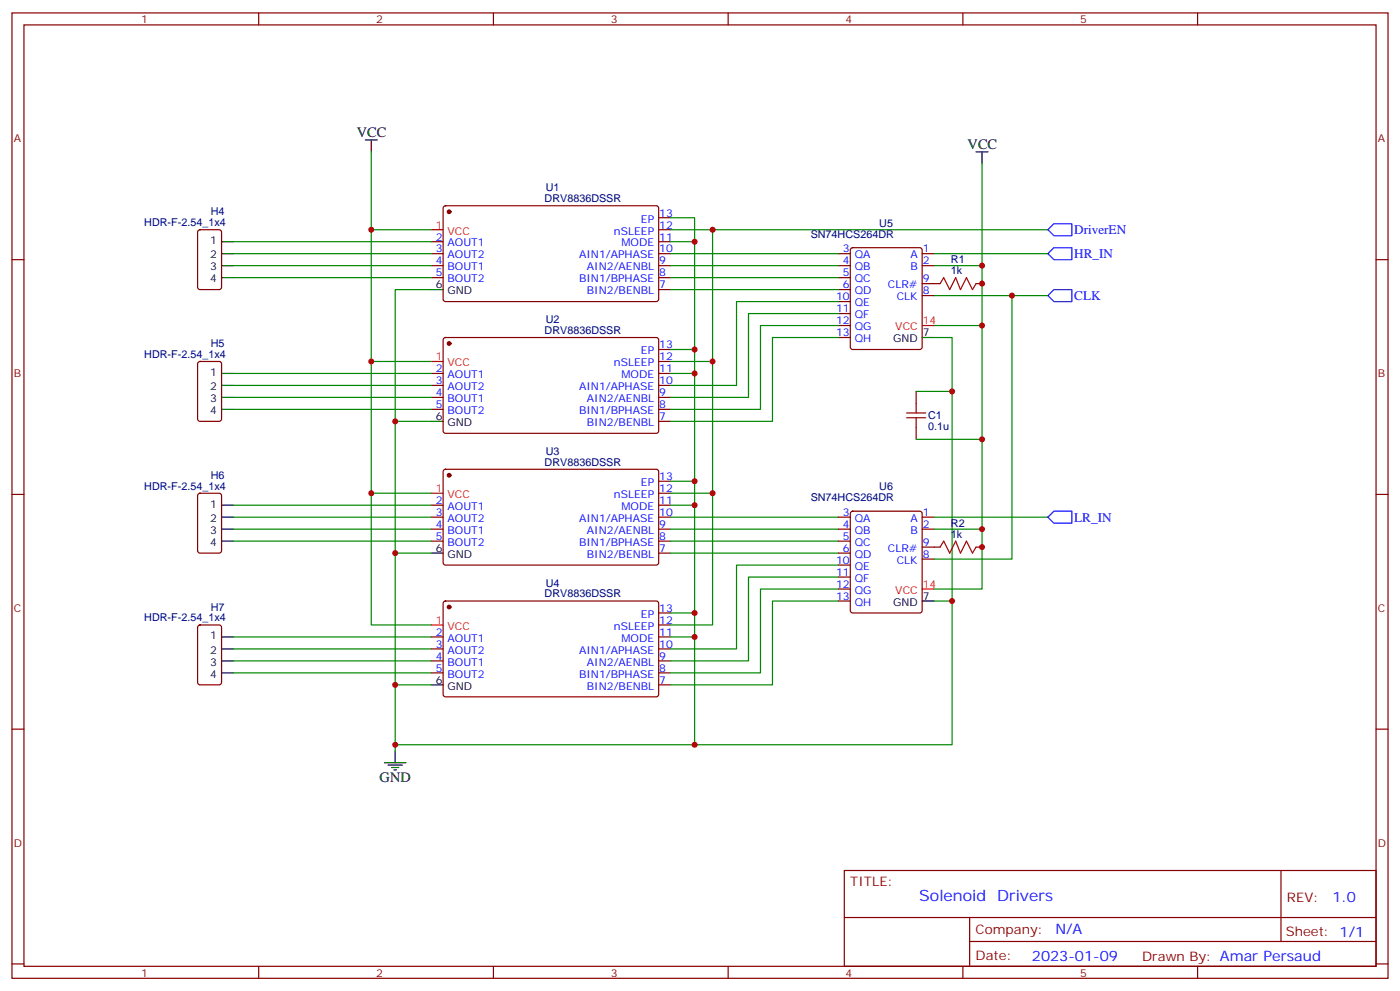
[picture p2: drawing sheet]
<svg xmlns="http://www.w3.org/2000/svg" width="412mm" height="292mm" viewBox="0 0 412 292" stroke-linecap="round" stroke-linejoin="round" font-family="sans-serif">
<g fill="none" stroke="#870000" stroke-width=".35">
<path d="M3.5 3.8h405.4v284.3h-405.4zM7.1 7.3h398.2v277.3h-398.2zM76.2 3.8v3.5M145.3 3.8v3.5M214.5 3.8v3.5M283.6 3.8v3.5M352.8 3.8v3.5M3.5 76.5h3.6M58.4 67.9l.5-.2h5.7l.6 .4 .1 16.5-.5 .6-5.9 .1-.6-.5-.1-16.4zM127 71.2h3.5M127 74.7h3.5M127 78.2h3.5"/>
<path d="M130.8 60.8l.4-.2 62.4 .1 .4 .6v27.1l-.7 .4h-62.3l-.5-.7v-26.8zM194 71.2h3.6M194 74.7h3.6M194 78.2h3.6M194 67.7h3.6M194 64.1h3.6M246.9 74.7h3.6M246.9 78.2h3.6M250.7 73.2l.5-.2h19.7l.5 .2 .2 .5v28.5l-.2 .5-.5 .2h-19.7l-.5-.2-.2-.5v-28.5zM271.6 74.7h3.6M271.6 78.2h3.6M405.3 76.5h3.6"/>
<path d="M127 81.8h3.5M130.8 99.6l.4-.2 62.4 .1 .4 .6v27.1l-.7 .4h-62.3l-.5-.7v-26.8zM194 81.8h3.6M194 85.3h3.6M246.9 81.8h3.6M246.9 85.3h3.6M246.9 88.8h3.6M246.9 92.4h3.6M246.9 95.9h3.6M246.9 99.4h3.6M271.6 87.1h3.6M271.6 83.5h5.3"/>
<path d="M287.5 83.5h1.8M58.4 106.7l.5-.2h5.7l.6 .4 .1 16.5-.5 .7h-5.9l-.6-.5-.1-16.4zM127 110h3.5M127 113.5h3.5M127 117.1h3.5M194 110h3.6M194 113.5h3.6M194 117.1h3.6M194 106.5h3.6M194 102.9h3.6M269.9 115.3v3.5M127 120.6h3.5"/>
<path d="M130.8 138.4l.4-.2 62.4 .1 .4 .6v27.1l-.7 .4h-62.3l-.5-.7v-26.8zM194 120.6h3.6M194 124.1h3.6M269.9 125.9v3.5M3.5 145.6h3.6M58.4 145.5l.5-.2h5.7l.6 .4 .1 16.5-.5 .7h-5.9l-.6-.4-.1-16.5zM127 148.8h3.5M127 152.3h3.5M127 155.9h3.5M127 159.4h3.5M194 148.8h3.6M194 152.3h3.6"/>
<path d="M194 155.9h3.6M194 159.4h3.6M194 145.3h3.6M194 141.7h3.6M246.9 152.3h3.6M246.9 155.9h3.6M246.9 159.4h3.6M250.7 150.8l.5-.2h19.7l.5 .2 .2 .5v28.5l-.2 .5-.5 .3h-19.7l-.5-.3-.2-.5v-28.5zM271.6 152.3h3.6M271.6 155.9h3.6M405.3 145.6h3.6M130.8 177.2l.4-.2 62.4 .1 .4 .6v27.1l-.7 .4h-62.3l-.5-.7v-26.8z"/>
<path d="M194 162.9h3.6M246.9 162.9h3.6M246.9 166.4h3.6M246.9 170h3.6M246.9 173.5h3.6M246.9 177h3.6M271.6 164.7h3.6M271.6 161.1h5.3M287.5 161.1h1.8M58.4 184.3l.5-.2h5.7l.6 .4 .1 16.5-.5 .7h-5.9l-.6-.4-.1-16.5zM127 187.6h3.5M127 191.1h3.5"/>
<path d="M127 194.7h3.5M127 198.2h3.5M194 187.6h3.6M194 191.1h3.6M194 194.7h3.6M194 198.2h3.6M194 184.1h3.6M194 180.6h3.6M3.5 214.8h3.6M194 201.7h3.6M405.3 214.8h3.6M248.7 256.4h156.6v28.2h-156.6z"/>
<path d="M377.3 256.4v20.9M248.7 270.2h156.5M285.6 277.3h119.6M285.6 270.2v14.2M3.5 283.9h3.6M76.2 284.6v3.5M145.3 284.6v3.5M214.5 284.6v3.5M283.6 284.6v3.5M352.8 284.6v3.5M405.3 283.9h3.6"/>
</g>
<g fill="#870000" stroke="#870000" stroke-width=".35">
<circle cx="132.3" cy="62.4" r=".53"/>
<circle cx="132.3" cy="101.2" r=".53"/>
<circle cx="132.3" cy="140" r=".53"/>
<circle cx="132.3" cy="178.8" r=".53"/>
</g>
<path d="M127 67.7h3.5M271.6 95.9h3.6M127 106.5h3.5M127 145.3h3.5M271.6 173.5h3.6M127 184.1h3.5" fill="none" stroke="#f00" stroke-width=".35"/>
<g fill="none" stroke="#000" stroke-width=".35">
<path d="M107.6 41.2h3.5M109.4 41.2v3.5M287.5 44.7h3.5M289.3 44.7v3.6M65.3 71.2h3.5M65.3 74.7h3.5M65.3 78.2h3.5M65.3 81.8h3.5M127 85.3h3.5M271.6 99.4h3.6M65.3 110h3.5M65.3 113.5h3.5"/>
<path d="M65.3 117.1h3.5M65.3 120.6h3.5M127 124.1h3.5M65.3 148.8h3.5M65.3 152.3h3.5M65.3 155.9h3.5M65.3 159.4h3.5M127 162.9h3.5M271.6 177h3.6M65.3 187.6h3.5M65.3 191.1h3.5M65.3 194.7h3.5"/>
<path d="M65.3 198.2h3.5M127 201.7h3.5M113.2 224.6h6.4M114.3 225.4h4.2M115.4 226.1h2.1M116.1 226.8h.7M116.4 221.1v3.5"/>
</g>
<g fill="none" stroke="#008700" stroke-width=".35">
<path d="M109.4 44.7v23h17.6M289.3 48.3v47.6M68.8 71.2h58.2M68.8 74.7h58.2M68.8 78.2h58.2M109.4 67.7v116.4h17.6M197.6 64.1h7v155.3h-88.2M197.6 67.7h12.3v38.8h-12.3M197.6 71.2h7M197.6 74.7h49.3M197.6 78.2h49.3M209.9 67.7h98.8"/>
<path d="M275.2 74.7h33.5M275.2 78.2h14.1M68.8 81.8h58.2M127 85.3h-10.6v135.8M197.6 81.8h49.3M197.6 85.3h49.3M246.9 88.8h-29.9v24.7h-19.4M246.9 92.4h-26.4v24.7h-22.9M246.9 95.9h-22.9v24.7h-26.4M246.9 99.4h-19.4v24.7h-29.9M275.2 99.4h5.3v77.6h-5.3M275.2 95.9h14.1v77.6h-14.1"/>
<path d="M275.2 87.1h33.5M298.1 87.1v77.6h-22.9M68.8 110h58.2M68.8 117.1h58.2M68.8 113.5h58.2M109.4 106.5h17.6M197.6 102.9h7M197.6 110h7M209.9 106.5v38.8h-12.3M269.9 115.3h10.6M68.8 120.6h58.2M116.4 124.1h10.6"/>
<path d="M269.9 129.4h19.4M68.8 148.8h58.2M68.8 159.4h58.2M68.8 155.9h58.2M68.8 152.3h58.2M109.4 145.3h17.6M197.6 141.7h7M197.6 148.8h7M197.6 159.4h49.3M197.6 155.9h49.3M197.6 152.3h49.3M209.9 145.3v38.8h-12.3"/>
<path d="M275.2 155.9h14.1M275.2 152.3h33.5M116.4 162.9h10.6M197.6 162.9h49.3M246.9 177h-19.4v24.7h-29.9M246.9 173.5h-22.9v24.7h-26.4M246.9 170h-26.4v24.7h-22.9M246.9 166.4h-29.9v24.7h-19.4M280.5 177v42.4h-75.9M68.8 187.6h58.2M68.8 194.7h58.2M68.8 191.1h58.2"/>
<path d="M68.8 198.2h58.2M197.6 180.6h7M197.6 187.6h7M116.4 201.7h10.6"/>
</g>
<path d="M310.4 65.9h5.3v3.5h-5.3l-1.7-1.7zM310.4 73h5.3v3.5h-5.3l-1.7-1.8zM308.7 87.1l1.7-1.8h5.3v3.5h-5.3zM308.7 152.3l1.7-1.7h5.3v3.5h-5.3z" fill="none" stroke="#00f" stroke-width=".35"/>
<path d="M276.9 83.5l1.1-1.7 1.8 3.5 1.7-3.5 1.4 3.5 1.8-3.5 1.8 3.5 1-1.8M269.9 118.8v2.8M267.1 123h5.6M267.1 121.6h5.6M269.9 123v2.9M276.9 161.1l1.1-1.7 1.8 3.5 1.7-3.5 1.4 3.5 1.8-3.5 1.8 3.5 1-1.8" fill="none" stroke="#a10000" stroke-width=".35"/>
<g fill="#c00">
<circle cx="109.4" cy="67.7" r=".88"/>
<circle cx="109.4" cy="145.3" r=".88"/>
<circle cx="109.4" cy="106.5" r=".88"/>
<circle cx="116.4" cy="124.1" r=".88"/>
<circle cx="116.4" cy="162.9" r=".88"/>
<circle cx="116.4" cy="201.7" r=".88"/>
<circle cx="116.4" cy="219.4" r=".88"/>
<circle cx="204.6" cy="102.9" r=".88"/>
<circle cx="204.6" cy="141.7" r=".88"/>
<circle cx="204.6" cy="180.6" r=".88"/>
<circle cx="204.6" cy="187.6" r=".88"/>
<circle cx="204.6" cy="148.8" r=".88"/>
<circle cx="204.6" cy="110" r=".88"/>
<circle cx="204.6" cy="71.2" r=".88"/>
<circle cx="209.9" cy="106.5" r=".88"/>
<circle cx="209.9" cy="145.3" r=".88"/>
<circle cx="209.9" cy="67.7" r=".88"/>
<circle cx="204.6" cy="219.4" r=".88"/>
<circle cx="280.5" cy="177" r=".88"/>
<circle cx="289.3" cy="161.1" r=".88"/>
<circle cx="289.3" cy="95.9" r=".88"/>
<circle cx="289.3" cy="83.5" r=".88"/>
<circle cx="298.1" cy="87.1" r=".88"/>
<circle cx="289.3" cy="155.9" r=".88"/>
<circle cx="289.3" cy="78.2" r=".88"/>
<circle cx="280.5" cy="115.3" r=".88"/>
<circle cx="289.3" cy="129.4" r=".88"/>
</g>
<g font-size="4.6" fill="#00f">
<text x="270.8" y="265.4">Solenoid</text>
<text x="293.7" y="265.4">Drivers</text>
</g>
<g font-size="4.2">
<text x="105.1" y="40.5">VCC</text>
<text x="285" y="44">VCC</text>
<text x="111.8" y="230.3">GND</text>
</g>
<g font-size="4.2" fill="#00f">
<text x="392.5" y="265.7">1.0</text>
<text x="310.9" y="275.2">N/A</text>
<text x="304" y="283">2023-01-09</text>
</g>
<g font-size="3.9" fill="#00f">
<text x="316.4" y="69">DriverEN</text>
<text x="316.4" y="76">HR_IN</text>
<text x="316.4" y="88.4">CLK</text>
<text x="316.4" y="153.6">LR_IN</text>
</g>
<g font-size="3.9" fill="#800">
<text x="250.5" y="261">TITLE:</text>
<text x="379.1" y="265.7">REV:</text>
<text x="287.4" y="275.2">Company:</text>
<text x="378.7" y="275.8">Sheet: 1/1</text>
<text x="287.4" y="282.9">Date:</text>
<text x="336.4" y="282.9">Drawn By: Amar Persaud</text>
</g>
<g font-size="3.2" fill="#800">
<text x="41.6" y="6.8">1</text>
<text x="110.8" y="6.8">2</text>
<text x="179.9" y="6.8">3</text>
<text x="249.1" y="6.8">4</text>
<text x="318.2" y="6.8">5</text>
<text x="4.1" y="41.9">A</text>
<text x="405.9" y="41.9">A</text>
<text x="4.1" y="111.1">B</text>
<text x="405.9" y="111.1">B</text>
<text x="4.1" y="180.2">C</text>
<text x="405.9" y="180.2">C</text>
<text x="4.1" y="249.3">D</text>
<text x="405.9" y="249.3">D</text>
<text x="41.6" y="287.6">1</text>
<text x="110.8" y="287.6">2</text>
<text x="179.9" y="287.6">3</text>
<text x="249.1" y="287.6">4</text>
<text x="318.2" y="287.6">5</text>
</g>
<g font-size="3.2" fill="#000080">
<text x="160.4" y="59.5">DRV8836DSSR</text>
<text x="160.8" y="56.4">U1</text>
<text x="62.1" y="63.4">H4</text>
<text x="42.5" y="66.6">HDR-F-2.54_1x4</text>
<text x="238.8" y="70">SN74HCS264DR</text>
<text x="259" y="66.8">U5</text>
<text x="280.1" y="77.6">R1</text>
<text x="280.1" y="80.7">1k</text>
<text x="160.8" y="95.2">U2</text>
<text x="160.4" y="98.4">DRV8836DSSR</text>
<text x="42.5" y="105.4">HDR-F-2.54_1x4</text>
<text x="62.1" y="102.2">H5</text>
<text x="273.4" y="123.5">C1</text>
<text x="273.4" y="126.6">0.1u</text>
<text x="160.4" y="137.2">DRV8836DSSR</text>
<text x="160.8" y="134">U3</text>
<text x="62.1" y="141">H6</text>
<text x="42.5" y="144.2">HDR-F-2.54_1x4</text>
<text x="238.8" y="147.6">SN74HCS264DR</text>
<text x="259" y="144.4">U6</text>
<text x="280.1" y="155.2">R2</text>
<text x="280.1" y="158.3">1k</text>
<text x="160.8" y="172.8">U4</text>
<text x="62.1" y="179.8">H7</text>
<text x="160.4" y="176">DRV8836DSSR</text>
<text x="42.5" y="183">HDR-F-2.54_1x4</text>
</g>
<g font-size="3.2" fill="#00f">
<text x="188.8" y="65.5">EP</text>
<text x="194.2" y="63.8">13</text>
<text x="128.3" y="70.8">2</text>
<text x="180.9" y="69.1">nSLEEP</text>
<text x="194.2" y="70.8">11</text>
<text x="194.2" y="67.3">12</text>
<text x="128.3" y="74.4">3</text>
<text x="128.3" y="77.9">4</text>
<text x="131.8" y="72.6">AOUT1</text>
<text x="131.8" y="76.1">AOUT2</text>
<text x="170.6" y="76.1">AIN1/APHASE</text>
<text x="183.1" y="72.6">MODE</text>
<text x="194.2" y="77.9">9</text>
<text x="194.2" y="74.4">10</text>
<text x="248.3" y="74.4">3</text>
<text x="248.3" y="77.9">4</text>
<text x="251.8" y="76.1">QA</text>
<text x="268.2" y="76.1">A</text>
<text x="271.8" y="74.4">1</text>
<text x="271.8" y="77.9">2</text>
<text x="128.3" y="81.4">5</text>
<text x="131.8" y="79.7">BOUT1</text>
<text x="131.8" y="83.2">BOUT2</text>
<text x="170.6" y="83.2">BIN1/BPHASE</text>
<text x="172.9" y="79.7">AIN2/AENBL</text>
<text x="194.2" y="81.4">8</text>
<text x="248.3" y="81.4">5</text>
<text x="251.8" y="79.7">QB</text>
<text x="251.8" y="83.2">QC</text>
<text x="268.2" y="79.7">B</text>
<text x="271.8" y="83.2">9</text>
<text x="172.9" y="86.7">BIN2/BENBL</text>
<text x="194.2" y="84.9">7</text>
<text x="246.3" y="88.5">10</text>
<text x="248.3" y="84.9">6</text>
<text x="251.8" y="86.7">QD</text>
<text x="261.5" y="84.9">CLR#</text>
<text x="264.2" y="88.5">CLK</text>
<text x="271.8" y="86.7">8</text>
<text x="246.3" y="92">11</text>
<text x="246.3" y="95.5">12</text>
<text x="251.8" y="90.2">QE</text>
<text x="251.8" y="93.8">QF</text>
<text x="246.3" y="99.1">13</text>
<text x="251.8" y="97.3">QG</text>
<text x="251.8" y="100.8">QH</text>
<text x="180.9" y="107.9">nSLEEP</text>
<text x="188.8" y="104.4">EP</text>
<text x="194.2" y="106.1">12</text>
<text x="194.2" y="102.6">13</text>
<text x="128.3" y="109.6">2</text>
<text x="128.3" y="113.2">3</text>
<text x="131.8" y="111.4">AOUT1</text>
<text x="183.1" y="111.4">MODE</text>
<text x="194.2" y="113.2">10</text>
<text x="194.2" y="109.6">11</text>
<text x="128.3" y="116.7">4</text>
<text x="131.8" y="114.9">AOUT2</text>
<text x="131.8" y="118.5">BOUT1</text>
<text x="170.6" y="114.9">AIN1/APHASE</text>
<text x="172.9" y="118.5">AIN2/AENBL</text>
<text x="194.2" y="116.7">9</text>
<text x="128.3" y="120.2">5</text>
<text x="131.8" y="122">BOUT2</text>
<text x="170.6" y="122">BIN1/BPHASE</text>
<text x="172.9" y="125.5">BIN2/BENBL</text>
<text x="194.2" y="123.8">7</text>
<text x="194.2" y="120.2">8</text>
<text x="188.8" y="143.2">EP</text>
<text x="194.2" y="141.4">13</text>
<text x="128.3" y="148.4">2</text>
<text x="180.9" y="146.7">nSLEEP</text>
<text x="194.2" y="148.4">11</text>
<text x="194.2" y="144.9">12</text>
<text x="128.3" y="152">3</text>
<text x="128.3" y="155.5">4</text>
<text x="131.8" y="150.2">AOUT1</text>
<text x="131.8" y="153.7">AOUT2</text>
<text x="170.6" y="153.7">AIN1/APHASE</text>
<text x="183.1" y="150.2">MODE</text>
<text x="194.2" y="155.5">9</text>
<text x="194.2" y="152">10</text>
<text x="248.3" y="152">3</text>
<text x="248.3" y="155.5">4</text>
<text x="251.8" y="153.7">QA</text>
<text x="268.2" y="153.7">A</text>
<text x="271.8" y="152">1</text>
<text x="271.8" y="155.5">2</text>
<text x="128.3" y="159">5</text>
<text x="131.8" y="157.3">BOUT1</text>
<text x="131.8" y="160.8">BOUT2</text>
<text x="170.6" y="160.8">BIN1/BPHASE</text>
<text x="172.9" y="157.3">AIN2/AENBL</text>
<text x="194.2" y="159">8</text>
<text x="248.3" y="159">5</text>
<text x="251.8" y="157.3">QB</text>
<text x="251.8" y="160.8">QC</text>
<text x="268.2" y="157.3">B</text>
<text x="271.8" y="160.8">9</text>
<text x="172.9" y="164.3">BIN2/BENBL</text>
<text x="194.2" y="162.6">7</text>
<text x="246.3" y="166.1">10</text>
<text x="248.3" y="162.6">6</text>
<text x="251.8" y="164.3">QD</text>
<text x="251.8" y="167.9">QE</text>
<text x="261.5" y="162.6">CLR#</text>
<text x="264.2" y="166.1">CLK</text>
<text x="271.8" y="164.3">8</text>
<text x="246.3" y="169.6">11</text>
<text x="246.3" y="173.1">12</text>
<text x="251.8" y="171.4">QF</text>
<text x="246.3" y="176.7">13</text>
<text x="251.8" y="174.9">QG</text>
<text x="251.8" y="178.4">QH</text>
<text x="180.9" y="185.5">nSLEEP</text>
<text x="188.8" y="182">EP</text>
<text x="194.2" y="183.7">12</text>
<text x="194.2" y="180.2">13</text>
<text x="128.3" y="187.3">2</text>
<text x="128.3" y="190.8">3</text>
<text x="131.8" y="189">AOUT1</text>
<text x="183.1" y="189">MODE</text>
<text x="194.2" y="190.8">10</text>
<text x="194.2" y="187.3">11</text>
<text x="128.3" y="194.3">4</text>
<text x="128.3" y="197.8">5</text>
<text x="131.8" y="192.5">AOUT2</text>
<text x="131.8" y="196.1">BOUT1</text>
<text x="170.6" y="192.5">AIN1/APHASE</text>
<text x="172.9" y="196.1">AIN2/AENBL</text>
<text x="194.2" y="197.8">8</text>
<text x="194.2" y="194.3">9</text>
<text x="131.8" y="199.6">BOUT2</text>
<text x="170.6" y="199.6">BIN1/BPHASE</text>
<text x="172.9" y="203.1">BIN2/BENBL</text>
<text x="194.2" y="201.4">7</text>
</g>
<g font-size="3.2">
<text x="61.9" y="71.9">1</text>
<text x="61.9" y="76.1">2</text>
<text x="61.9" y="79.7">3</text>
<text x="61.9" y="83.2">4</text>
<text x="128.3" y="84.9">6</text>
<text x="131.8" y="86.7">GND</text>
<text x="263.1" y="100.8">GND</text>
<text x="271.8" y="99.1">7</text>
<text x="61.9" y="110.7">1</text>
<text x="61.9" y="114.9">2</text>
<text x="61.9" y="118.5">3</text>
<text x="61.9" y="122">4</text>
<text x="128.3" y="123.8">6</text>
<text x="131.8" y="125.5">GND</text>
<text x="61.9" y="149.5">1</text>
<text x="61.9" y="153.7">2</text>
<text x="61.9" y="157.3">3</text>
<text x="61.9" y="160.8">4</text>
<text x="128.3" y="162.6">6</text>
<text x="131.8" y="164.3">GND</text>
<text x="263.1" y="178.4">GND</text>
<text x="271.8" y="176.7">7</text>
<text x="61.9" y="188.3">1</text>
<text x="61.9" y="192.5">2</text>
<text x="61.9" y="196.1">3</text>
<text x="61.9" y="199.6">4</text>
<text x="128.3" y="201.4">6</text>
<text x="131.8" y="203.1">GND</text>
</g>
<g font-size="3.2" fill="#f00">
<text x="128.3" y="67.3">1</text>
<text x="131.8" y="69.1">VCC</text>
<text x="271.8" y="95.5">14</text>
<text x="263.7" y="97.3">VCC</text>
<text x="128.3" y="106.1">1</text>
<text x="131.8" y="107.9">VCC</text>
<text x="128.3" y="144.9">1</text>
<text x="131.8" y="146.7">VCC</text>
<text x="271.8" y="173.1">14</text>
<text x="263.7" y="174.9">VCC</text>
<text x="128.3" y="183.7">1</text>
<text x="131.8" y="185.5">VCC</text>
</g>
</svg>
